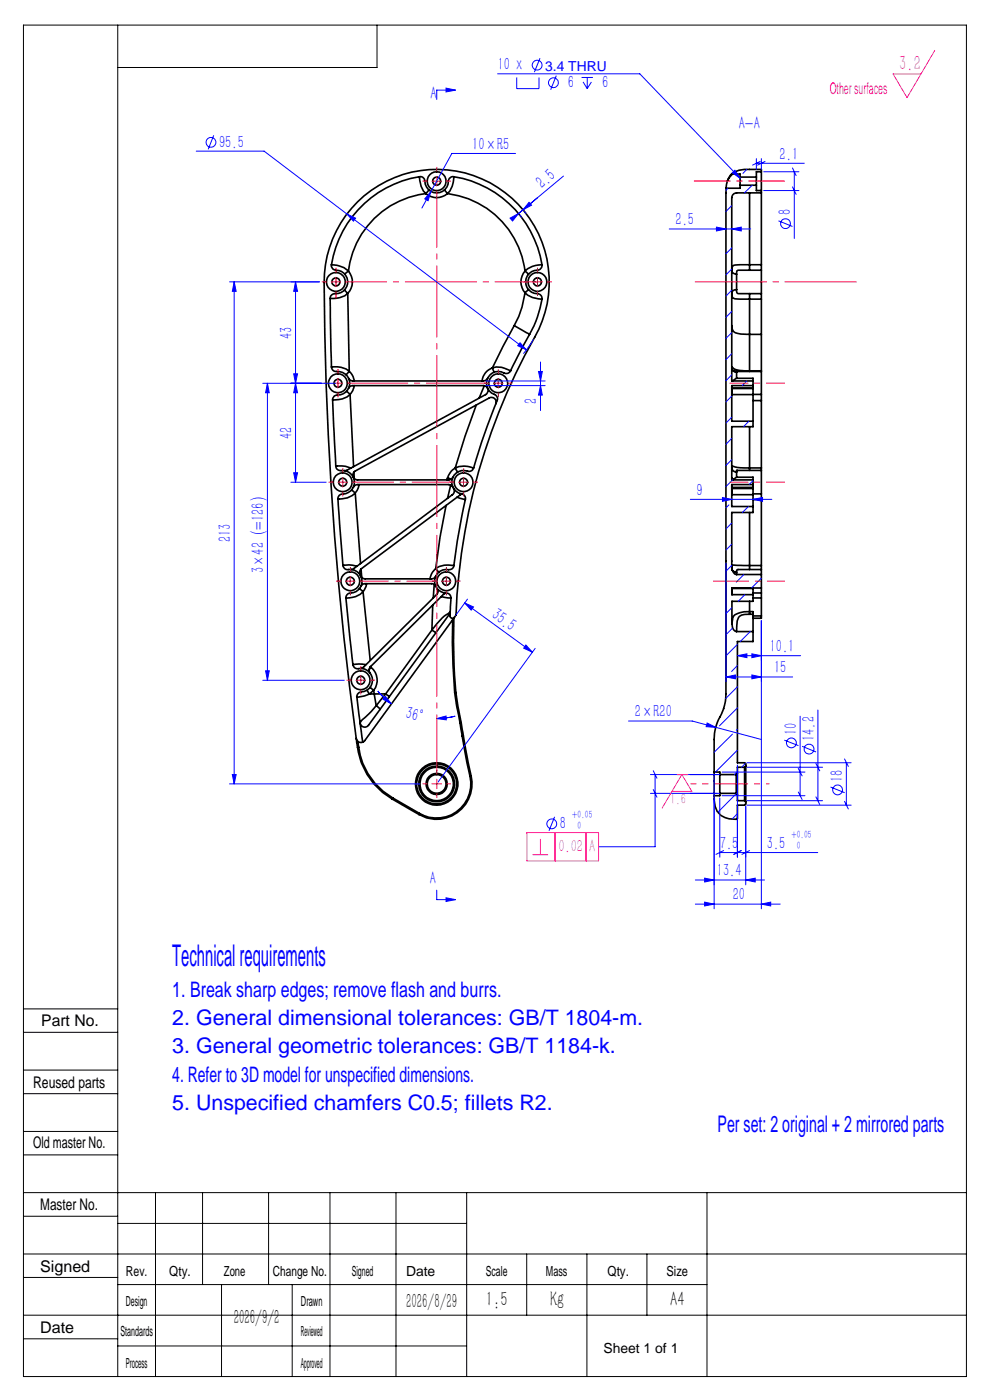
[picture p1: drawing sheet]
<svg xmlns="http://www.w3.org/2000/svg" width="210mm" height="297mm" viewBox="0 0 210 297" stroke-linecap="round" stroke-linejoin="round" font-family="sans-serif">
<g fill="none" stroke="#000" stroke-width=".35">
<path d="M89 37.5a.98 .98 0 0 1 1.1 .9 2.51 2.51 0 0 0 2.6 2.5 2.51 2.51 0 0 0 2.4-2.7l.6-.6 .6-.1M89 37.5a22.6 22.6 0 0 0-18.7 18.7M89 37.5v.8a4.4 4.4 0 0 0 1.3 2.8 18.8 18.8 0 0 0-16.4 16.4M96.3 37.5a22.7 22.7 0 0 1 18.7 18.7M96.3 37.5l-.1 .4a5 5 0 0 1-1.3 3.2M154 39.9v107.3a12.2 12.2 0 0 1-1.8 6l-.6 2.4-.1 8.2M155.2 36.9a4.2 4.2 0 0 0-1.2 3M155.2 36.9h1.8v.7M155.2 37.1l-.9 1.3M157 37.6v1.7M157 39.3v.6h-3M157 39.3h3.4"/>
<path d="M157 37.6h3.4M160.4 37.6v1.7M160.4 39.3v1.1h1.1M161.5 36.4v-.5h-2.5a5 5 0 0 0-3.8 1M161.5 36.4v4M161.5 36.4h-1.1v1.2M70.3 56.2a1.03 1.03 0 0 0 1 1.1 2.5 2.5 0 0 1 2.5 2.7 2.5 2.5 0 0 1-2.9 2.3l-.7 .4-.2 .6 .3 14.6M70.3 56.2h.7a5.2 5.2 0 0 1 2.9 1.3M73.9 57.5l-.8 .7M73.9 57.5a3.5 3.5 0 0 1-.1 4.7M91 40.3l-.7 .8a3.5 3.5 0 0 0 4.6 0M94.3 40.3l.6 .8"/>
<path d="M94.9 41.1a19 19 0 0 1 16.5 16.4M111.4 57.5l.7 .7M111.4 57.5a3.5 3.5 0 0 0 0 4.6M115 56.2a1.09 1.09 0 0 1-1 1.1 2.51 2.51 0 0 0-2.5 2.6 2.51 2.51 0 0 0 2.7 2.4l.7 .5 .1 .7M115 56.2a5.7 5.7 0 0 0-3.6 1.3M156.2 58.2v3.3M159 56.2h-2a1.98 1.98 0 0 0-1.6 .3 1.02 1.02 0 0 0 .5 1.6l.3 .1M159 57.3l-2.5 .1-.2 .1-.1 .7M159 56.2v1.1M159 40.9v15.3M159 56.2h2.5M159 57.3h2.5"/>
<path d="M161.5 40.9h-5.3a1.09 1.09 0 0 0-1 1v38.9h4.5M161.5 40.9v15.3M161.5 57.3v5M161.5 56.2v1.1M161.5 40.4v.5M70.3 77.9a.97 .97 0 0 0 1.1 .9 2.56 2.56 0 0 1 2.8 2.7 2.56 2.56 0 0 1-3 2.4l-.4 .2-.2 .7M70.3 77.9a5.6 5.6 0 0 1 3.8 .9M73.1 61.6l.7 .6M73.8 62.2a5.3 5.3 0 0 1-3.7 1.1M73.8 62.2l.3 16.6M74.1 78.8l-.7 .7M74.1 78.8a3.3 3.3 0 0 1 1 2"/>
<path d="M104.5 78l.3 1M104.5 78a3.4 3.4 0 0 0-2.3 2.8M104.5 78a5.5 5.5 0 0 1 3.8 .7M108.3 78.7h.1M108.3 78.7a1.02 1.02 0 0 1-1.4 .4 2.51 2.51 0 0 0-3.5 1.3 2.51 2.51 0 0 0 1.7 3.3l.3 .5 .1 .6a183.2 183.2 0 0 0-5.2 14.9l-.7 .3a2.58 2.58 0 0 0-3.7 1.7 2.58 2.58 0 0 0 2.4 3.2l.4 .5v.6M109.1 69.1l3.2 1.8M109.1 69.1l-4.6 8.9M111.4 62.1l-.7 3-.7 2.1-.9 1.9M111.4 62.1a5.7 5.7 0 0 0 3.6 1.4M112.1 61.5l-.7 .6M112.3 70.9l-4 7.8M115 63.5a22.6 22.6 0 0 1-2.7 7.4"/>
<path d="M155.2 69.1a1.48 1.48 0 0 0 1.3 1.6l2.5 .2M155.7 78.6l.5 .2h5.3M156.2 79v1.3M156.2 61.5a.88 .88 0 0 0-.9 1.1 .88 .88 0 0 0 1.1 .8l2.6 .1M156.2 61.5l.1 .6 .2 .2h2.5M156.3 78.8l-.1 .2M159 78.7h-1.1a3.5 3.5 0 0 1-2.5-.8h-.1a.99 .99 0 0 0 .9 1.1M159 70.9v7.8M159 63.5v7.4M159 62.3v1.2M159 78.7h2.5M159 70.9h2.5"/>
<path d="M159 62.3h2.5M159 63.5h2.5M159 78.7v.1M161.5 78.8v4.9M161.5 70.9v7.8M161.5 63.5v7.4M161.5 62.3v1.2M161.5 78.7v.1M70.6 84.8l.6 14.1M71.2 98.9a1.02 1.02 0 0 0 1.2 .9 2.54 2.54 0 0 1 2.8 2.6 2.54 2.54 0 0 1-2.9 2.5l-.4 .2-.2 .8M71.2 98.9h.1M71.3 98.9l.4-.1a6.1 6.1 0 0 1 2.7 .5"/>
<path d="M73.5 83l.8 .7M73.9 80.3l.4 .3 .5 .2h27.7l.7-.2 .2-.3M73.9 82.4a.91 .91 0 0 1 .9-.6h27.9l.3 .1 .4 .5M74.3 83.7a5.4 5.4 0 0 1-3.7 1.1M74.3 83.7l.7 15.3M75.1 81.8a3.3 3.3 0 0 1-.8 1.9M96.6 99.3l.4 .9M96.6 99.3a3.6 3.6 0 0 0-1.7 2.1M100.4 99.3l-.4-.1a4.6 4.6 0 0 0-3.4 .1M101 85.9l-2.4 6.7-2 6.7M102.7 81.8l-1.1 2.7M103.4 82.4a1.06 1.06 0 0 1-.4 1.3l-29.3 16-.7 .1"/>
<path d="M105.2 85.7a.99 .99 0 0 0-.3-1.1 .99 .99 0 0 0-1.1-.2l-28.4 15.5a1.01 1.01 0 0 0-.5 1.1 1.01 1.01 0 0 0 .9 .8h19.4a.91 .91 0 0 0 .9-.6M155.3 82.4v1.3h4.4M155.3 82.4h4.4v1.3M156.2 99.8h.2M156.2 80.3l-.9 .5M156.2 80.3h3.5v.5M156.4 99.8l-.2 .4M156.4 99.8h5.1M159 99.3l-2-.1-1.6-.3a.87 .87 0 0 0 .8 1.3M159 90.5v8.8M159 99.3v.5M159 99.3h2.5"/>
<path d="M159.7 81.8v.6h-4.4M159.7 83.7v6.8h-4.5v11.3h4.5M159.7 81.8h-4.5v7.6h4.5M159.7 80.8v1M159.7 85h1.8M159.7 83.7h1.8M161.5 99.8v5M161.5 99.3v.5M161.5 85v14.3M161.5 83.7v1.3M71.7 105.9l1 14M71.7 105.9h.1"/>
<path d="M72.7 119.9a.98 .98 0 0 0 1.2 .9 2.52 2.52 0 0 1 2.9 2.4 2.52 2.52 0 0 1-2.6 2.6l-.6 .3-.2 .8M72.7 119.9h.1M72.8 119.9l1.2-.1 1.7 .3M74.6 103.9l.8 .7M75 103.4l.2-.4 .6-.2h19.4l.6 .2 .3 .4M75.1 100.2v1.3M75.4 104.6a5.5 5.5 0 0 1-3.7 1.3M75.4 104.6l1.1 15M76.2 102.8l-.2 .7-.6 1.1M94.6 107.2l-1.3 6.7-.9 6.7M94.9 101.4l.8 .2M94.9 101.4v.1"/>
<path d="M94.9 101.5l.8 .2M94.9 101.5v.3M95.6 102.9l-.7 2.8M96.2 103.6a.95 .95 0 0 1-.2 1.3l-21.1 15.8-.5 .1M96.3 120a.98 .98 0 0 1-1.2 .9 2.49 2.49 0 0 0-2.9 2.2 2.49 2.49 0 0 0 2.5 2.7M96.3 120l-.5-.1a4.9 4.9 0 0 0-3.4 .7M96.9 105.5l1.8 .5M98.1 104.8l-.5 .1-20.9 15.7a1.12 1.12 0 0 0-.3 1.4M98.7 106a158.5 158.5 0 0 0-2.4 14M155.2 101.5l.4 .2M155.2 101.4l.4 .2M155.3 103.6v1.3h4.4"/>
<path d="M155.3 103.6h4.4v1.3M155.6 101.7l-.3 .1M155.6 101.6v.1M156.2 100.2v1M156.2 101.2l-.6 .4M156.2 101.2h3.5v.6M159 120l-3.4-.1h-.2l-.2 .6M159 108.7v11.3M159 120v.8M159 120h2.5M159.7 102.8v.6h-4.4v.2M159.7 102.8h-4.5v4.7h4.5"/>
<path d="M159.7 104.9v3.8h-4.5v11.8M159.7 101.8v1M159.7 104.8h1.8M159.7 106h1.8M161.5 120v.8M161.5 106v14M161.5 104.8v1.2M73.4 126.9l1.5 14.1M76.2 124.9l.8 .6M76.6 124.4l.2-.4 .5-.2h14.4l.5 .2 .2 .4M76.6 122.2l.2 .4 .5 .2h14.4l.5-.2 .2-.4M76.6 120.7l.1 1.8"/>
<path d="M77 125.5a5.7 5.7 0 0 1-3.6 1.4M77 125.5l1.5 14.6M77.8 123.8l-.2 .7-.6 1M91.6 133.7a18.5 18.5 0 0 1 3.9-4l-.2 .6-17.1 23.5a1 1 0 0 1-1.1 .4 1 1 0 0 1-.7-.8M91.6 133.7l.8 .5M91.6 133.7l-9.8 13.5M91.8 128.4l-.2 5.3M92.1 124l-.2 2.9M92.4 120.6l.7 .8M92.4 120.6a3.4 3.4 0 0 0-1.2 2.2M92.7 124.8a.94 .94 0 0 1-.1 1.3l-15.5 15.4-.7 .3M93.6 126.6l2 .3"/>
<path d="M94.7 125.8a.97 .97 0 0 1 .9 1.1M94.7 125.8l-.6 .3-15.5 15.4M95.6 126.9l-.1 3.8a.51 .51 0 0 0 .3 .5 .51 .51 0 0 0 .6-.2M96 131.4v4.9l.4 10.6M96.3 131.1a124.9 124.9 0 0 0 .4 15.8M96.4 131l.3-.5a130.5 130.5 0 0 1 17.6-60.7 23.9 23.9 0 0 0-16.6-33.3 23.9 23.9 0 0 0-28.9 23.4 750.4 750.4 0 0 0 6.8 96.8M96.4 131l-19.1 26.2-.4 .2M155.2 120.5l.1 .4M155.3 132.4a1.57 1.57 0 0 0 .7 1.5l.2 .1M155.3 126.1v-1.3h4.4v1.3M155.3 126.1h4.4M155.3 120.9a.94 .94 0 0 0 .9 .5"/>
<path d="M155.3 120.9l.6 .9 .3 .1M156.2 121.4v.5M156.2 134h3.5M156.2 121.9h5.3M159 129.7v.6M159 130.3a2.03 2.03 0 0 0-2.6 1.4l-.2 2.3M159 129.7a4.8 4.8 0 0 0-3.4 1l-.3 1.7M159 129.7h.7v.6M159 130.3h.7M159 127.6v2.1M159.7 126.1v1.5h-4.4v4.8M159.7 130.3v5.8h-3.3v25.7h1.5l.3 .3v.4"/>
<path d="M159.7 125.8h1.8M159.7 130.7h1.8M159.7 126.9h1.8M161.5 120.8v1.1M161.5 124.7v1.1M161.5 125.8v1.1M161.5 130.7v.5h-1.8M161.5 126.9v3.8M161.5 120.8h-5l-.3 .3v.3M161.5 124.7h-6.2v1.4M161.5 121.9v2.8M74.9 141a.99 .99 0 0 0 1.2 .8 2.51 2.51 0 0 1 2.9 2.3 2.51 2.51 0 0 1-2.6 2.7l-.6 .5-.1 .6"/>
<path d="M74.9 141l1.2-.1 1.5 .1M75.6 156.7a.98 .98 0 0 0 1.3 .7M75.6 156.7l.1 .8M75.7 157.5l.1 1.1M75.7 147.9l1.2 9.5M75.8 158.6a14.9 14.9 0 0 0 7.4 10.9M75.9 157.5h-.2M75.9 157.3v.2M75.9 157.5l.2 1M76.1 158.5a14.6 14.6 0 0 0 7.2 10.8M76.1 158.5l-.3 .1M77.9 146.4l.5 .8"/>
<path d="M78.4 147.2l-1.1 .4-1.6 .3M78.5 145.8l.8 .6M78.6 141.5a.99 .99 0 0 0-.1 1.3M78.6 141.5l.1 .1M78.7 141.4v.2M78.7 141.6a3.5 3.5 0 0 1 .6 4.8M78.7 141.6l-.4 .5M79.3 146.4l-.9 .8M79.3 146.4l.1 .8M79.4 147.2h-1M79.4 147.2l.4 2.5M79.4 147.2h2.4"/>
<path d="M79.8 149.7l.8 .8M79.8 149.7l-1.1 1.3-2 1.8-.3 .5M81.8 147.2l.8 .6M81.8 147.2l-2 2.5M96.4 146.9h.3M96.4 146.9l1.2 6.4M96.7 146.9l1.1 6.4M97.6 153.3l.4 2.8M97.8 153.3h-.2M97.8 153.3l.5 2.8M98 156.1l1.7 8.6M98.3 156.1h-.3"/>
<path d="M98.3 156.1l1.6 8.5M83.2 169.5l5.7 3.3M83.3 169.3l-.1 .2M83.3 169.3l5.7 3.3M89 172.6l-.1 .2M99.7 164.7a7.3 7.3 0 0 1-2.8 7.4 7.3 7.3 0 0 1-7.9 .5M99.9 164.6l-.2 .1M99.9 164.6a7.5 7.5 0 0 1-2.8 7.7 7.5 7.5 0 0 1-8.2 .5M151.5 163.8v5M151.5 168.8a4.9 4.9 0 0 0 1.4 4.2 4.9 4.9 0 0 0 3.5 .7v-2.9h1.5l.3-.2v-.5M151.5 163.8h1.2v.5M152.7 164.3v4"/>
<path d="M152.7 164.3h3.5M152.7 168.3v.5h-1.2M152.7 168.3h3.5M156.2 164.3v4M156.2 168.3l.2 .3M156.4 164.1v4.5M156.4 168.6v1.3h1.5M156.4 164.1l-.2 .2M157.9 162.8v7.1M157.9 162.8h-1.5v1.3M157.9 169.9l.3 .2M158.2 162.5v7.6"/>
<path d="M158.2 162.5l-.3 .3"/>
<circle cx="92.6" cy="38.4" r="2"/>
<circle cx="92.6" cy="38.4" r=".87"/>
<circle cx="71.2" cy="59.8" r=".86"/>
<circle cx="71.2" cy="59.8" r="2"/>
<circle cx="114" cy="59.8" r=".86"/>
<circle cx="114" cy="59.8" r="2"/>
<circle cx="71.7" cy="81.3" r="2.01"/>
<circle cx="71.7" cy="81.3" r=".84"/>
<circle cx="105.7" cy="81.3" r=".84"/>
<circle cx="105.7" cy="81.3" r="2"/>
<circle cx="72.7" cy="102.3" r=".85"/>
<circle cx="72.7" cy="102.3" r="2.01"/>
<circle cx="98.3" cy="102.3" r=".84"/>
<circle cx="98.3" cy="102.3" r="2.01"/>
<circle cx="74.3" cy="123.3" r=".85"/>
<circle cx="74.3" cy="123.3" r="2"/>
<circle cx="94.7" cy="123.3" r="2"/>
<circle cx="94.7" cy="123.3" r=".85"/>
<circle cx="76.5" cy="144.3" r="2"/>
<circle cx="76.5" cy="144.3" r=".84"/>
<circle cx="92.6" cy="166.3" r="3.8"/>
<circle cx="92.6" cy="166.3" r="4.3"/>
<circle cx="92.6" cy="166.3" r="2.25"/>
<circle cx="92.6" cy="166.3" r="3.6"/>
<circle cx="92.6" cy="166.3" r="2"/>
<circle cx="92.6" cy="166.3" r="4.5"/>
</g>
<g fill="none" stroke="#00f" stroke-width=".21">
<path d="M94.6 18.7l2 .4-2 .4zM96.6 19.1h-4v2M105.6 15.7h30.1l21.3 22.1M109.6 16.4v2.4h4.7v-2.4M114.5 12.3l-1.2 3M118 16l-1.2 3M123.4 16.4h2.4M123.7 17.4l.9 1.4M124.6 16.4v2.4M125.4 17.4l-.8 1.4M41.6 32.1h14.4l55.7 42.1M45.3 28.7l-1.1 3"/>
<path d="M109.4 32.6h-13.6l-6.3 11.5M119.5 37.4l-9.5 7.9M154.4 39.9l-.4 .5M155.3 36.7l.6-.6 1.1 1.7zM158.4 35.9l-.8 .9M159.6 39.3l-1.7 1.6M160.4 33.7v2.2M160.4 34.6h10.2M161.3 34.3l-1.7 .7M161.5 33.7v2.2M162 36.4h7.5M162.3 34.3l-1.6 .7"/>
<path d="M168.1 35.6l.8 1.6M168.1 39.6l.8 1.6M168.5 36.4v14.2M48.7 59.8h19.1M49.7 59.8l.4 2h-.8zM49.7 59.8v106.5M62.7 59.8l.4 2h-.8zM62.7 59.8v42.5M73.6 45.4l1.8 .9-.4 .6zM91.4 40.6l-.6 2-.7-.4zM108.2 46.3l1.8-1-1.3 1.6zM110.3 45.7l.3 .4"/>
<path d="M110.9 44.5l-.9 .8M111.3 44.9l.3 .4M112.2 42.9l.5 .6-1.8 1zM114 41.9l-3.1 2.6M142 48.6h17.2M152 48.2l2 .4-2 .4zM155.2 48.6l2-.4v.8zM155.2 43.6l-1.2 1.3M155.2 52.6l-1.2 1.2M155.2 57.1l-1.2 1.2M162 40.4h7.5M165.1 46.8l3 1.2"/>
<path d="M62.3 79.3h.8l-.4 2zM110.3 72.7l1.4 1.5-1.9-.9zM113.2 72l-2.2 3M114.2 78.8h.8l-.3 2zM114.7 76.8v10.3M155.2 61.6l-1.2 1.2M155.2 66.1l-1.2 1.2M155.2 70.6l-1.2 1.2M155.2 75l-1.2 1.3M155.2 79.5l-1.2 1.3M55.7 81.3h15.5M56.7 81.3l.4 2h-.8z"/>
<path d="M56.7 81.3v63M62.7 81.3l.4 2h-.8zM103 80.8h12.6M103 81.8h12.6M114.7 81.8l.3 2h-.8zM155.2 84l-1.2 1.3M155.2 88.5l-1.2 1.2M155.2 93l-1.2 1.3M155.2 97.5l-1.2 1.2M158.4 80.8l-1 1M158.9 89.4l-1.2 1.1M61.7 102.3h7.5"/>
<path d="M62.3 100.3h.8l-.4 2zM146.4 105.9h17.3M153.2 105.5l2 .4-2 .5zM154 119.5v25.1M154.6 107.1l-.6 .6M155.2 110.9l-1.2 1.3M155.2 115.5l-1.2 1.2M155.2 119.9l-1.2 1.3M155.4 101.8l-1.4 1.4M158.7 107.5l-1.2 1.2M159.7 105.9l2-.4v.9zM159.7 102l-.8 .8"/>
<path d="M98.6 127.9l1.8 .9-.5 .6zM98.6 127.9l14.3 10.5M99.2 127.1l-2.5 3.5M111.5 136.8l1.4 1.6-1.8-.9zM113.5 137.5l-20.6 28.4M155.3 128.9l-1.3 1.3M155.4 133.2l-1.4 1.5M156.4 139.1l2-.4v.8zM156.4 136.7l-2.4 2.4M156.4 139.1h13.4M157.8 121.9l-1.6 1.6M158 126.1l-1.4 1.5"/>
<path d="M159.1 134l-2.1 2.1M159.5 138.7l2 .4-2 .4zM161.5 122.7l-2.1 2M161.5 131.7v61.1M55.7 144.3h17.3M56.3 142.3h.8l-.4 2zM80.2 146.6l1.3 1.5 1.5 1.2M81.7 147.7l1.3 1.6-1.8-1zM92.6 152.4l2-.5 .1 .8zM96.6 151.9l-2.5 .5h-1.5M133.3 153h13.5l14.7 3.9M150 153.4l1.8 .9-2-.1z"/>
<path d="M154 143.6l2-.4v.8zM154 143.6h14.1M155.4 155.7l-3.9 3.9M156.4 141.2l-1.2 1.2M156.4 145.7l-2.5 2.5M156.4 159.1l-4.6 4.7M156.4 150.2l-3.8 3.8M156.4 154.7l-.2 .2M159.5 143.2l2 .4-2 .4zM166.4 157l3 1.2M169.7 151.9v16.9M170.1 158.3l3 1.2"/>
<path d="M173.5 150.6v19.3M48.7 166.3h40.4M49.3 164.3h.8l-.4 2zM117.7 173.3l-1.2 2.9M138 164.3h14.7M138 168.3h14.7M138.6 163.5l.7 1.6M138.6 167.5l.7 1.6M139 164.3v15.3h-12M151.5 164.3v28.5M152.7 169.3v12.6M153.2 163.8h17.5"/>
<path d="M153.2 168.8h17.5M156.2 168.3l-3.9 4M156.4 163.7l-.6 .6M156.4 172.6l-1.1 1.1M156.4 162.3v19.6M158.1 162l-.8 .8M158.2 171.1v16.6M158.4 170.8h22.2M158.4 161.8h22.2M158.4 162.8h16.1M158.4 169.9h16.1M169.3 163l.8 1.6"/>
<path d="M169.3 168l.8 1.6M173.1 162l.8 1.5M173.1 169l.8 1.7M176.2 167l3 1.2M179.1 170l.9 1.6M179.1 161l.9 1.6M179.5 161.8v9M92.6 188.8v2h4M94.6 190.5l2 .3-2 .4zM147.5 186.7h14.7M147.5 191.8h18M149.5 186.3l2 .4-2 .4z"/>
<path d="M149.5 191.4l2 .4-2 .4zM152.7 180.9h20.8M153.5 180.4l-1.6 .9M157.2 180.4l-1.6 .9M158.2 186.7l2-.4v.8zM159 180.4l-1.6 .9M161.5 191.8l2-.4v.8z"/>
<circle cx="113.9" cy="13.8" r="1.04"/>
<circle cx="117.4" cy="17.5" r="1.04"/>
<circle cx="44.8" cy="30.2" r="1.04"/>
<circle cx="166.6" cy="47.5" r="1.04"/>
<circle cx="167.9" cy="157.6" r="1.04"/>
<circle cx="171.6" cy="158.9" r="1.04"/>
<circle cx="117" cy="174.8" r="1.04"/>
<circle cx="177.7" cy="167.6" r="1.04"/>
</g>
<path d="M198.3 10.7l-5.9 10-3-5h5.9M111.8 176.6h15.2v6h-15.2zM114.6 178v3.3M117.8 176.6v6M124.3 176.6v6M142.5 167.9h4.3l-2.2-3.6-4.2 7.1M143.7 164.3h2.2M112.9 181.3h3.4" fill="none" stroke="#f0f" stroke-width=".21"/>
<g fill="none" stroke="#f00" stroke-width=".21" stroke-dasharray="15.2 1.3 1.3 1.3" stroke-linecap="butt">
<path d="M90.6 38.4h-1M92.6 36.4v-1M94.6 38.4h1M69.3 59.8h-1M71.3 57.8v-1M112 59.8h-1M114 57.8v-1M116 59.8h1M71.3 61.8v1.5M71.7 79.3v-1M105.7 79.3v-1M114 61.8v1"/>
<path d="M69.7 81.3h-1M71.7 83.3v1M103.7 81.3h-1M105.7 83.3v1M107.7 81.3h1M70.7 102.3h-1M72.7 104.3v1M72.7 100.3v-1M96.4 102.3h-1M98.4 104.3v1M98.4 100.3v-1M100.4 102.3h1"/>
<path d="M72.3 123.3h-1M74.3 125.3v1M74.3 121.3v-1M92.7 123.3h-1M94.7 125.3v1M94.7 121.3v-1M96.7 123.3h1M74.5 144.3h-1M76.5 146.3v1M76.5 142.3v-1M78.5 144.3h1M90.6 166.3h-1"/>
<path d="M92.6 168.3v1M92.6 164.3v-1M94.6 166.3h1M152.7 166.3h3.5M156.5 166.3h-.3M158 166.3h-1.5"/>
</g>
<path d="M76.3 123.3h16" fill="none" stroke="#f00" stroke-width=".21" stroke-dasharray="15.2 1.3 1.3 1.3" stroke-dashoffset="9.1" stroke-linecap="butt"/>
<path d="M73.3 59.8h40.5M74.7 102.3h21.5" fill="none" stroke="#f00" stroke-width=".21" stroke-dasharray="15.2 1.3 1.3 1.3" stroke-dashoffset="6.4" stroke-linecap="butt"/>
<path d="M73.7 81.3h29.6" fill="none" stroke="#f00" stroke-width=".21" stroke-dasharray="15.2 1.3 1.3 1.3" stroke-dashoffset="2.4" stroke-linecap="butt"/>
<path d="M92.6 40.4v123.3" fill="none" stroke="#f00" stroke-width=".21" stroke-dasharray="15.2 1.3 1.3 1.3" stroke-dashoffset="3.1" stroke-linecap="butt"/>
<path d="M154.8 81.3h11.7M154.8 102.3h11.7" fill="none" stroke="#f00" stroke-width=".21" stroke-dasharray="15.2 1.3 1.3 1.3" stroke-dashoffset="11.3" stroke-linecap="butt"/>
<path d="M147.2 38.4h19.3" fill="none" stroke="#f00" stroke-width=".21" stroke-dasharray="15.2 1.3 1.3 1.3" stroke-dashoffset="7.5" stroke-linecap="butt"/>
<path d="M163.2 166.3h-5.2" fill="none" stroke="#f00" stroke-width=".21" stroke-dasharray="15.2 1.3 1.3 1.3" stroke-dashoffset="14.5" stroke-linecap="butt"/>
<path d="M146.6 59.8h35.9" fill="none" stroke="#f00" stroke-width=".21" stroke-dasharray="15.2 1.3 1.3 1.3" stroke-dashoffset="-.8" stroke-linecap="butt"/>
<path d="M151.3 123.3h15.2" fill="none" stroke="#f00" stroke-width=".21" stroke-dasharray="15.2 1.3 1.3 1.3" stroke-dashoffset="7.6" stroke-linecap="butt"/>
<path d="M152.7 166.3h-6.2" fill="none" stroke="#f00" stroke-width=".21" stroke-dasharray="15.2 1.3 1.3 1.3" stroke-dashoffset="14" stroke-linecap="butt"/>
<g fill="none" stroke="#f00" stroke-width=".21">
<path d="M91.6 38.4h2M92.6 37.4v2M70.2 59.8h2M71.3 58.8v2M113 59.8h2M114 58.8v2M70.7 81.3h2M71.7 80.3v2M104.7 81.3h2M105.7 80.3v2M71.7 102.3h2M72.7 101.3v2"/>
<path d="M97.3 102.3h2M98.3 101.3v2M73.3 123.3h2M74.3 122.3v2M93.7 123.3h2M94.7 122.3v2M75.5 144.3h2M76.5 143.3v2M91.6 166.3h2M92.6 165.3v2"/>
</g>
<g fill="none" stroke="#000" stroke-width=".21">
<path d="M5 5.3h200v286.7h-200zM25 5.3v286.7M80 5.3v9h-55M5 214h20M5 219h20M5 232h20M5 227h20M5 245h20M5 240h20M5 258h20M5 253h200M25 259.5h74"/>
<path d="M33 253v39M43 253v19.5M57 253v19.5M70 253v39M84 253v39M99 253v39M150 253v39M5 271h20M5 266h200M5 279h200M25 272.5h125M47 272.5v19.5"/>
<path d="M62 272.5v19.5M111.7 266v13M124.5 266v26M137.2 266v13M5 284h20M25 285.5h74"/>
</g>
<g fill="#00f">
<path d="M94.6 18.7l2 .4-2 .4zM94.6 190.5l2 .3-2 .4z"/>
<path d="M110.3 72.7l-.5 .6 1.9 .9zM73.6 45.4l1.4 1.5 .4-.6zM91.4 40.6l-1.3 1.6 .7 .4zM155.3 36.7l1.7 1.1-1.1-1.7zM150 153.4l-.2 .8 2 .1z"/>
<path d="M156.4 139.1l2-.4v.8zM159.5 138.7l2 .4-2 .4z"/>
<path d="M159.5 143.2l2 .4-2 .4zM154 143.6l2-.4v.8zM158.2 186.7l2-.4v.8zM149.5 186.3l2 .4-2 .4zM155.2 48.6l2-.4v.8zM152 48.2l2 .4-2 .4z"/>
<path d="M161.5 191.8l2-.4v.8zM149.5 191.4l2 .4-2 .4z"/>
<path d="M159.7 105.9l2-.4v.9zM153.2 105.5l2 .4-2 .5z"/>
<path d="M112.2 42.9l.5 .6-1.8 1zM108.2 46.3l1.8-1-1.3 1.6z"/>
<path d="M62.7 59.8l.4 2h-.8zM62.3 79.3h.8l-.4 2zM56.7 81.3l.4 2h-.8zM56.3 142.3h.8l-.4 2zM62.7 81.3l.4 2h-.8zM62.3 100.3h.8l-.4 2z"/>
<path d="M49.7 59.8l.4 2h-.8zM49.3 164.3h.8l-.4 2zM114.2 78.8h.8l-.3 2zM114.7 81.8l.3 2h-.8z"/>
<path d="M98.6 127.9l1.8 .9-.5 .6zM111.5 136.8l1.4 1.6-1.8-.9z"/>
<path d="M81.7 147.7l1.3 1.6-1.8-1zM92.6 152.4l2-.5 .1 .8z"/>
</g>
<text font-size="6.4" fill="#00f" x="36.5" y="205">Technical requirements</text>
<text font-size="4.9" fill="#00f" x="152.2" y="240.1">Per set: 2 original + 2 mirrored parts</text>
<g font-size="4.5" fill="#00f">
<text x="36.5" y="211.5">1. Break sharp edges; remove flash and burrs.</text>
<text x="36.5" y="217.5">2. General dimensional tolerances: GB/T 1804-m.</text>
<text x="36.5" y="223.5">3. General geometric tolerances: GB/T 1184-k.</text>
<text x="36.5" y="229.5">4. Refer to 3D model for unspecified dimensions.</text>
<text x="36.5" y="235.5">5. Unspecified chamfers C0.5; fillets R2.</text>
</g>
<text font-size="4.4" fill="#f0f" x="190.8" y="14.8">3.2</text>
<g font-size="4.4">
<text x="49.6" y="280.9">2026/9/2</text>
<text x="86.1" y="277.4">2026/8/29</text>
<text x="103.1" y="277.1">1:5</text>
<text x="116.7" y="277.1">Kg</text>
<text x="142.1" y="277.1">A4</text>
</g>
<g font-size="3.8" fill="#00f">
<text x="105.6" y="14.9">10 x</text>
<text x="91.3" y="20.9">A</text>
<text x="120.4" y="18.6">6</text>
<text x="127.7" y="18.6">6</text>
<text x="156.7" y="27.3">A-A</text>
<text x="46.5" y="31.3">95.5</text>
<text x="100.2" y="31.8">10×R5</text>
<text x="165.4" y="33.9">2.1</text>
<text x="115" y="40.1" transform="rotate(-40 115 40.1)">2.5</text>
<text x="143.3" y="47.8">2.5</text>
<text x="167.8" y="45.7" transform="rotate(-90 167.8 45.7)">8</text>
<text x="62" y="71.9" transform="rotate(-90 62 71.9)">43</text>
<text x="113.9" y="85.8" transform="rotate(-90 113.9 85.8)">2</text>
<text x="62" y="93.1" transform="rotate(-90 62 93.1)">42</text>
<text x="147.8" y="105.2">9</text>
<text x="49" y="115" transform="rotate(-90 49 115)">213</text>
<text x="56" y="121.6" transform="rotate(-90 56 121.6)">3×42（=126）</text>
<text x="104.1" y="131" transform="rotate(36 104.1 131)">35.5</text>
<text x="163.3" y="138.3">10.1</text>
<text x="164.2" y="142.8">15</text>
<text x="85.9" y="152.4" transform="rotate(14 85.9 152.4)">36°</text>
<text x="134.7" y="152.2">2×R20</text>
<text x="169" y="155.9" transform="rotate(-90 169 155.9)">10</text>
<text x="172.8" y="157.2" transform="rotate(-90 172.8 157.2)">14.2</text>
<text x="178.8" y="165.8" transform="rotate(-90 178.8 165.8)">18</text>
<text x="118.8" y="175.9">8</text>
<text x="152" y="185.9">13.4</text>
<text x="152.7" y="180.1">7.5</text>
<text x="162.7" y="180.1">3.5</text>
<text x="91.2" y="187.5">A</text>
<text x="155.4" y="191">20</text>
</g>
<g font-size="3.8" fill="#f0f">
<text x="118.4" y="180.7">0.02</text>
<text x="125" y="180.7">A</text>
</g>
<text font-size="3.4" fill="#f0f" x="176" y="19.9">Other surfaces</text>
<g font-size="3.4">
<text x="8.7" y="217.7">Part No.</text>
<text x="7" y="230.8">Reused parts</text>
<text x="7" y="243.6">Old master No.</text>
<text x="8.5" y="256.6">Master No.</text>
<text x="8.5" y="269.8">Signed</text>
<text x="8.5" y="282.8">Date</text>
</g>
<text font-size="3.1" fill="#f0f" x="142.2" y="170.6">1.6</text>
<g font-size="3">
<text x="26.7" y="270.6">Rev.</text>
<text x="35.9" y="270.6">Qty.</text>
<text x="47.5" y="270.6">Zone</text>
<text x="57.9" y="270.6">Change No.</text>
<text x="74.6" y="270.6">Signed</text>
<text x="86.1" y="270.6">Date</text>
<text x="103.1" y="270.6">Scale</text>
<text x="115.8" y="270.6">Mass</text>
<text x="128.9" y="270.6">Qty.</text>
<text x="141.4" y="270.6">Size</text>
<text x="26.7" y="277">Design</text>
<text x="63.8" y="277.1">Drawn</text>
<text x="25.6" y="283.4">Standards</text>
<text x="63.8" y="283.4">Reviewed</text>
<text x="26.7" y="290.1">Process</text>
<text x="63.8" y="290.1">Approved</text>
</g>
<text font-size="2.9" fill="#00f" x="115.7" y="15">3.4 THRU</text>
<text font-size="2.9" x="128" y="287">Sheet 1 of 1</text>
<g font-size="2.3" fill="#00f">
<text x="121.4" y="173.6">+0.05</text>
<text x="122.5" y="175.9">0</text>
<text x="167.9" y="177.8">+0.05</text>
<text x="169" y="180.1">0</text>
</g>
</svg>
